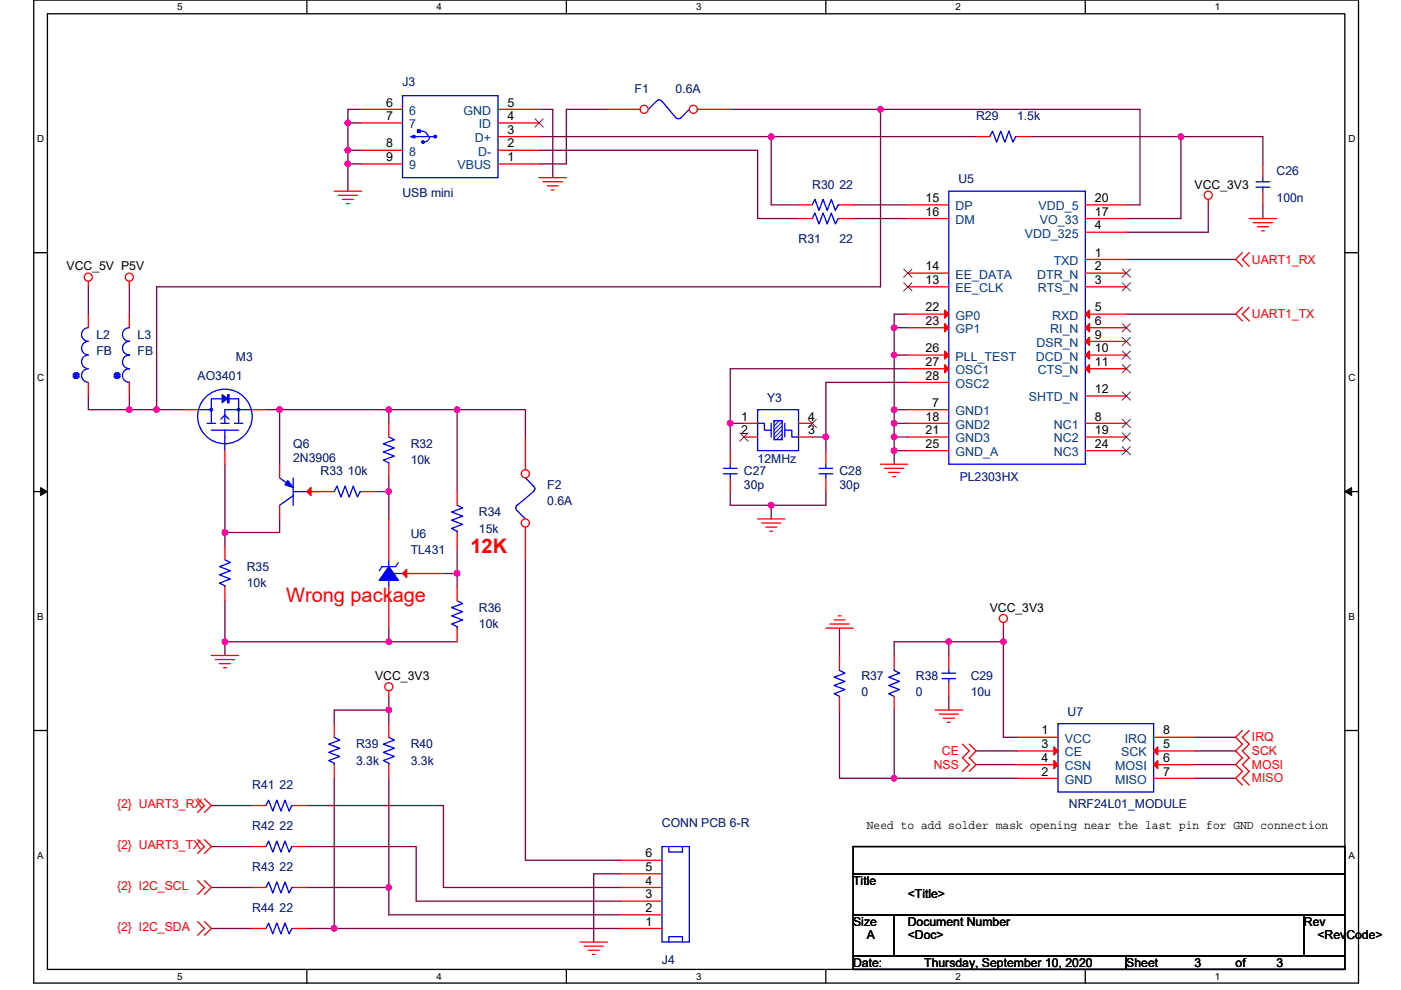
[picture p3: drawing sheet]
<svg xmlns="http://www.w3.org/2000/svg" width="297mm" height="210mm" viewBox="0 0 297 210" stroke-linecap="round" stroke-linejoin="round" font-family="sans-serif">
<path d="M7.2 0h280.8v208.5h-280.8zM10.1 2.9h275v202.7h-275z" fill="none" stroke="#000" stroke-width=".28"/>
<g fill="#fff">
<path d="M37.5 .3h1.2v2.3h-1.2z"/>
<path d="M37.5 205.9h1.2v2.3h-1.2z"/>
</g>
<path d="M65.1 0v2.9M65.1 205.6v2.9" fill="none" stroke="#000" stroke-width=".28"/>
<g fill="#fff">
<path d="M92.6 .3h1.1v2.3h-1.1z"/>
<path d="M92.6 205.9h1.1v2.3h-1.1z"/>
</g>
<path d="M120.1 0v2.9M120.1 205.6v2.9" fill="none" stroke="#000" stroke-width=".28"/>
<g fill="#fff">
<path d="M147.6 .3h1.1v2.3h-1.1z"/>
<path d="M147.6 205.9h1.1v2.3h-1.1z"/>
</g>
<path d="M175.1 0v2.9M175.1 205.6v2.9" fill="none" stroke="#000" stroke-width=".28"/>
<g fill="#fff">
<path d="M202.6 .3h1.1v2.3h-1.1z"/>
<path d="M202.6 205.9h1.1v2.3h-1.1z"/>
</g>
<path d="M230.1 0v2.9M230.1 205.6v2.9" fill="none" stroke="#000" stroke-width=".28"/>
<g fill="#fff">
<path d="M257.6 .3h1.2v2.3h-1.2z"/>
<path d="M257.6 205.9h1.2v2.3h-1.2z"/>
<path d="M7.9 28.3h1.5v2.3h-1.5z"/>
<path d="M285.9 28.3h1.5v2.3h-1.5z"/>
<path d="M7.9 78.9h1.5v2.3h-1.5z"/>
<path d="M285.9 78.9h1.5v2.3h-1.5z"/>
</g>
<path d="M7.2 53.6h2.9M285.1 53.6h2.9" fill="none" stroke="#000" stroke-width=".28"/>
<g fill="#fff">
<path d="M7.9 129.6h1.4v2.3h-1.4z"/>
<path d="M285.9 129.6h1.3v2.3h-1.3z"/>
</g>
<path d="M7.2 104.3h2.9M285.1 104.3h2.9" fill="none" stroke="#000" stroke-width=".28"/>
<path d="M8.6 103.4l1.5 .9-1.5 .8zM285.1 104.3l1.5-.9v1.7z" fill="#000" stroke="#000" stroke-width=".21"/>
<g fill="#fff">
<path d="M7.9 180.3h1.4v2.3h-1.4z"/>
<path d="M285.9 180.3h1.4v2.3h-1.4z"/>
</g>
<path d="M7.2 154.9h2.9M285.1 154.9h2.9M180.9 179.6h104.2v5.7h-104.2zM180.9 185.3h104.2v8.7h-104.2zM180.9 194h8.7v8.7h-8.7zM189.6 194h86.9v8.7h-86.9zM276.5 194h8.6v8.7h-8.6zM180.9 202.7h57.9v2.9h-57.9zM238.8 202.7h46.3v2.9h-46.3z" fill="none" stroke="#000" stroke-width=".28"/>
<g fill="none" stroke="#800040" stroke-width=".28">
<path d="M73.8 26.1v5.8M73.8 26.1h2.8M73.8 31.9v2.9M73.8 34.8v5.8M73.8 31.9h2.8M73.8 34.8h2.8M76.6 23.2h-2.8v2.9M114.3 23.2h2.9v14.5M114.3 29h49.2M114.3 31.9h46.3v14.5h8.7M128.8 23.2h-8.7v11.6h-5.8M154.8 23.2h31.9"/>
<path d="M163.5 29v14.5h5.8M163.5 29h43.4M186.7 23.2h55v20.3h-2.9M186.7 23.2v37.6h-153.5v26.1M218.5 29h31.9M250.4 29h17.4v5.8M250.4 29v17.4h-11.6M180.9 43.5h11.6M180.9 46.4h11.6M238.8 55h23.2M256.2 43.5v5.8h-17.4M267.8 43.5v2.9"/>
<path d="M18.7 60.8v5.8M27.4 60.8v5.8M189.6 69.5v5.8M189.6 75.3v11.6M189.6 69.5h2.9M189.6 75.3h2.9M192.5 66.6h-2.9v2.9M192.5 78.2h-37.7v11.6M238.8 66.6h23.2M18.7 84v2.9h8.7M27.4 86.9h5.8M27.4 84v2.9"/>
<path d="M33.2 86.9h5.8M47.7 98.5v14.4M56.4 86.9h2.9M59.3 86.9v11.6M59.3 86.9h23.1M82.4 86.9h14.5M82.4 86.9v2.9M96.9 86.9v17.4M96.9 86.9h14.5v5.8M154.8 89.8h2.9M154.8 89.8v5.8M172.2 92.7h2.9"/>
<path d="M175.1 92.7v2.9M189.6 89.8v2.9M189.6 92.7v2.9M189.6 95.6v2.9M189.6 86.9h2.9M189.6 89.8h2.9M189.6 92.7h2.9M189.6 95.6h2.9M189.6 86.9v2.9M192.5 81.1h-17.4v11.6M47.7 112.9v2.9M59.3 110.1v2.8h-11.6"/>
<path d="M65.1 104.3h2.9M79.5 104.3h2.9v5.8M82.4 101.4v2.9M96.9 115.8v5.8M111.4 118.7v63.8h20.3M154.8 104.3v2.9h8.7M163.5 107.2v2.9M175.1 104.3v2.9h-11.6M47.7 136.1h34.7M47.7 127.4v8.7M47.7 136.1v2.9M82.4 133.2v2.9h14.5"/>
<path d="M94 121.6h2.9M96.9 121.6v2.9M178 133.2v5.8M201.2 136.1h-11.6v2.9M201.2 136.1v2.9M201.2 136.1h11.5M212.7 133.2v2.9M212.7 136.1v20.3h2.9M82.4 150.6h-11.5v2.9M82.4 150.6v2.9M82.4 147.7v2.9M178 150.6v14.5h11.6"/>
<path d="M189.6 150.6v14.5M201.2 147.7v2.9M206.9 159.3h8.7M253.3 156.4h8.7M253.3 159.3h8.7M44.8 170.9h8.7M44.8 179.6h8.7M65.1 170.9h28.9v17.3h37.7M65.1 179.6h23.1v11.5h43.5M70.9 165.1v31.8M82.4 165.1v23.1M189.6 165.1h26"/>
<path d="M206.9 162.2h8.7M253.3 162.2h8.7M253.3 165.1h8.7M44.8 188.2h8.7M44.8 196.9h8.7M65.1 188.2h17.3M65.1 196.9h5.8M70.9 196.9h60.8M82.4 188.2v5.8h49.3M131.7 185.3h-5.8v14.5"/>
</g>
<g fill="#f0f" stroke="#f0f" stroke-width=".28">
<circle cx="212.7" cy="136.1" r=".57"/>
<circle cx="201.1" cy="136.1" r=".57"/>
<circle cx="189.6" cy="165.1" r=".57"/>
<circle cx="250.4" cy="29" r=".57"/>
<circle cx="189.6" cy="69.5" r=".57"/>
<circle cx="189.6" cy="86.9" r=".57"/>
<circle cx="189.6" cy="75.3" r=".57"/>
<circle cx="154.8" cy="89.8" r=".57"/>
<circle cx="175.1" cy="92.7" r=".57"/>
<circle cx="189.6" cy="89.8" r=".57"/>
<circle cx="189.6" cy="95.6" r=".57"/>
<circle cx="189.6" cy="92.7" r=".57"/>
<circle cx="163.5" cy="107.1" r=".57"/>
<circle cx="73.7" cy="31.9" r=".57"/>
<circle cx="73.7" cy="26.1" r=".57"/>
<circle cx="73.7" cy="34.8" r=".57"/>
<circle cx="163.5" cy="29" r=".57"/>
<circle cx="82.4" cy="150.6" r=".57"/>
<circle cx="82.4" cy="188.2" r=".57"/>
<circle cx="70.8" cy="196.9" r=".57"/>
<circle cx="27.4" cy="86.9" r=".57"/>
<circle cx="96.9" cy="121.6" r=".57"/>
<circle cx="96.9" cy="86.9" r=".57"/>
<circle cx="82.4" cy="86.9" r=".57"/>
<circle cx="59.3" cy="86.9" r=".57"/>
<circle cx="47.7" cy="112.9" r=".57"/>
<circle cx="82.4" cy="136.1" r=".57"/>
<circle cx="47.7" cy="136.1" r=".57"/>
<circle cx="82.4" cy="104.3" r=".57"/>
<circle cx="33.2" cy="86.9" r=".57"/>
<circle cx="186.7" cy="23.2" r=".57"/>
</g>
<g fill="none" stroke="#f00" stroke-width=".28">
<path d="M114.3 37.7h5.8M115.2 38.5h4M116 39.4h2.3M18.7 59.7v1.1M27.4 59.7v1.1M70.9 40.6h5.7M71.7 41.4h4.1M72.6 42.3h2.3M73.5 43.2h.5M116.9 40.3h.6M256.2 42.3v1.2M263.4 53.6l-1.4 1.4 1.4 1.5"/>
<path d="M264.9 53.6l-1.5 1.4 1.5 1.5M264.9 46.4h5.8M265.7 47.2h4.1M266.6 48.1h2.3M267.5 49h.6M263.4 65.2l-1.4 1.4 1.4 1.5M264.9 65.2l-1.5 1.4 1.5 1.5M186.7 98.5h5.8M187.6 99.3h4M160.6 110.1h5.8M161.5 110.9h4M162.4 111.8h2.3"/>
<path d="M163.2 112.7h.6M188.4 100.2h2.3M189.3 101.1h.6M44.8 139h5.8M45.7 139.9h4M175.1 133.2h5.8M176 132.4h4M176.8 131.5h2.4M177.7 130.6h.6M212.7 132.1v1.1M46.5 140.8h2.3M47.4 141.6h.6"/>
<path d="M82.4 146.5v1.2M198.3 150.6h5.8M199.1 151.5h4.1M200 152.3h2.3M200.9 153.2h.5M204.1 157.8l1.4 1.5-1.4 1.4 1.4 1.5-1.4 1.4M205.5 157.8l1.4 1.5-1.4 1.4 1.4 1.5-1.4 1.4M263.4 154.9l-1.4 1.5 1.4 1.4-1.4 1.5 1.4 1.4-1.4 1.5 1.4 1.4-1.4 1.5 1.4 1.4M264.9 154.9l-1.5 1.5 1.5 1.4-1.5 1.5 1.5 1.4-1.5 1.5 1.5 1.4-1.5 1.5 1.5 1.4M41.9 178.1l1.4 1.5-1.4 1.4M41.9 169.4l1.4 1.5-1.4 1.4M43.3 178.1l1.5 1.5-1.5 1.4"/>
<path d="M43.3 169.4l1.5 1.5-1.5 1.4M41.9 186.8l1.4 1.4-1.4 1.5M41.9 195.5l1.4 1.4-1.4 1.5M43.3 186.8l1.5 1.4-1.5 1.5M43.3 195.5l1.5 1.4-1.5 1.5M123 199.8h5.8M123.8 200.7h4.1M124.7 201.5h2.3M125.6 202.4h.6"/>
<circle cx="18.7" cy="58.8" r=".86"/>
<circle cx="27.4" cy="58.8" r=".86"/>
<circle cx="256.2" cy="41.4" r=".86"/>
<circle cx="212.7" cy="131.2" r=".86"/>
<circle cx="82.4" cy="145.7" r=".86"/>
</g>
<path d="M109.6 107.1l-.2 .6 .2 .6M109.7 108.3l1.7 1.8M111.4 101.4l1.7 1.7M113.1 103.1a.57 .57 0 0 1 .3 .6 .57 .57 0 0 1-.3 .5M113.1 104.3l-3.4 2.9" fill="none" stroke="#00f" stroke-width=".28"/>
<circle cx="111.4" cy="110.9" r=".86" fill="#fff" stroke="#f00" stroke-width=".28"/>
<path d="M111.4 111.8v6.9" fill="none" stroke="#f00" stroke-width=".28"/>
<circle cx="111.4" cy="100.5" r=".86" fill="#fff" stroke="#f00" stroke-width=".28"/>
<g fill="none" stroke="#f00" stroke-width=".28">
<path d="M169.3 46.4h2.9M178 46.4h2.9M39 86.9h2.9M47.7 95.6v2.9M53.5 86.9h2.9M111.4 92.7v6.9M96.9 124.5v2.9M96.9 133.2v2.9M70.9 153.5v2.9M82.4 153.5v2.9M215.6 156.4h8.7M215.6 159.3h8.7"/>
<path d="M244.6 159.3h8.7M244.6 156.4h8.7M70.9 162.2v2.9M82.4 162.2v2.9M215.6 165.1h8.7M215.6 162.2h8.7M244.6 162.2h8.7M244.6 165.1h8.7"/>
</g>
<g fill="none" stroke="#00f" stroke-width=".28">
<path d="M172.2 46.4l.6-1.2 .8 2.3 .9-2.3 .9 2.3 .9-2.3 .8 2.3 .6-1.1h.3M41.9 86.9h2.9v2.9M43.9 89.8h1.8M44.8 91.2h5.8M44.8 86.6v-2h5.8v2.3M46.8 88.9l.9-.8 .9 .8M46.8 89.8h1.8M47.7 91.2v4.4M48.3 83.7h.3v1.7h-.3zM49.7 89.8h1.8M50.6 86.9v2.9M50.6 86.9h-2.9v2.9"/>
<path d="M50.6 86.9h2.9M160.6 86.9h8.7v8.7h-8.7zM96.9 127.4l1.2 .6-2.3 .9 2.3 .9-2.3 .8 2.3 .9-2.3 .9 1.1 .5v.3M70.9 156.4l1.1 .6-2.3 .8 2.3 .9-2.3 .9 2.3 .8-2.3 .9 1.2 .6v.3M82.4 156.4l1.2 .6-2.3 .8 2.3 .9-2.3 .9 2.3 .8-2.3 .9 1.1 .6v.3M224.3 153.5h20.3v14.5h-20.3z"/>
<circle cx="44.8" cy="86.9" r=".28"/>
<circle cx="47.7" cy="88.3" r="5.8"/>
<circle cx="50.6" cy="86.9" r=".28"/>
</g>
<path d="M47.1 83.7l1.2 .9-1.2 .8z" fill-rule="evenodd" fill="#00f" stroke="#00f" stroke-width=".28"/>
<g fill="#f00" stroke="#f00" stroke-width=".28">
<path d="M223.5 158.4l.8 .9-.8 .8z"/>
<path d="M223.5 161.3l.8 .9-.8 .8z"/>
<path d="M244.6 159.3l.9-.9v1.7z"/>
<path d="M244.6 162.2l.9-.9v1.7z"/>
</g>
<path d="M164.1 89.2h1.7v4.1h-1.7z" fill="#fff"/>
<g fill="#00f" stroke="#00f" stroke-width=".28">
<path d="M82.4 120.2l2.1 2.9h-4.1z"/>
<path d="M164.1 89.2h1.7v4.1h-1.7z" fill-rule="evenodd"/>
<path d="M87.1 29l.8-.3v.6z" fill-rule="evenodd"/>
<path d="M88.5 27.5h.6v.6h-.6z" fill-rule="evenodd"/>
<circle cx="89.7" cy="30.1" r=".29"/>
<circle cx="92.3" cy="29" r=".28"/>
</g>
<g fill="none" stroke="#00f" stroke-width=".28">
<path d="M85.3 20.3h20.3v17.4h-20.3zM87.6 29h4.7M89.1 27.8h.3a1.45 1.45 0 0 1 1.4 1.1M91.1 29a1.17 1.17 0 0 1-1.1 1.1M139.2 21.5l-1.7 1.7M139.2 21.5l.6-.3 .5 .3M140.4 21.5l2.9 3.4M146.2 23.2l-2 1.9-.4 .1-.6-.3M209.8 29l.6-1.2 .9 2.3 .9-2.3 .8 2.3 .9-2.3 .9 2.3 .5-1.1h.3M266.3 39.7h2.9M266.3 38.5h2.9M267.8 37.7v.8"/>
<path d="M267.8 39.7v.9M172.2 43.5l.6-1.2 .8 2.3 .9-2.3 .9 2.3 .9-2.3 .8 2.3 .6-1.1h.3M201.2 40.6h28.9v57.9h-28.9zM15.9 79.1l.5 1.1M16.4 79.1l.3 .3M16.4 79.1l-.5 1.1M16.4 79.1h-.5l-.3 .3M16.7 79.9l-.3 .3h-.5M16.7 79.4v.5M16.7 79.4l-1.1 .5M16.7 79.9l-1.1-.5v.5l.3 .3M18.7 78.2a1.44 1.44 0 0 0-1.4 1.5 1.44 1.44 0 0 0 1.4 1.4"/>
<path d="M18.7 69.5a1.44 1.44 0 0 0-1.4 1.5 1.44 1.44 0 0 0 1.4 1.4 1.45 1.45 0 0 0-1.4 1.4 1.45 1.45 0 0 0 1.4 1.5M18.7 75.3a1.44 1.44 0 0 0-1.4 1.5 1.44 1.44 0 0 0 1.4 1.4M24.5 79.1l.6 1.1M25.1 79.1l.3 .3M25.1 79.1l-.6 1.1M25.1 79.1h-.6l-.3 .3M25.4 79.9l-.3 .3h-.6M25.4 79.4v.5M25.4 79.9l-1.2-.5v.5l.3 .3M25.4 79.4l-1.2 .5M27.4 78.2a1.44 1.44 0 0 0-1.4 1.5 1.44 1.44 0 0 0 1.4 1.4M27.4 69.5a1.44 1.44 0 0 0-1.4 1.5 1.44 1.44 0 0 0 1.4 1.4 1.44 1.44 0 0 0-1.4 1.5 1.44 1.44 0 0 0 1.4 1.4"/>
<path d="M27.4 75.3a1.44 1.44 0 0 0-1.4 1.5 1.44 1.44 0 0 0 1.4 1.4M82.4 92.7l1.2 .6-2.3 .8 2.3 .9-2.3 .9 2.3 .8-2.3 .9 1.1 .6v.3M160.6 89.8h1.5v1.4h1.4M163.5 89.8v2.9M166.4 89.8v2.9M166.4 91.2h1.5v1.5h1.4M47.7 118.7l1.1 .6-2.3 .9 2.3 .9-2.3 .8 2.3 .9-2.3 .9 1.2 .5v.3M70.9 104.3l.5-1.2 .9 2.3 .9-2.3 .8 2.3 .9-2.3 .9 2.3 .6-1.1h.2M82.4 118.7v4.4M84.5 119.3l-.6 .9h-2.9l-.6 .9M96.9 107.2l1.2 .5-2.3 .9 2.3 .9-2.3 .8 2.3 .9-2.3 .9 1.1 .6v.2M85.3 121.6h-2.9v2.9"/>
<path d="M189.6 141.9v.3l1.1 .6-2.3 .8 2.3 .9-2.3 .9 2.3 .9-2.3 .8 1.2 .6M199.7 143.9h2.9M199.7 142.8h2.9M201.2 141.9v.9M201.2 143.9v.9M56.4 179.6l.6-1.2 .8 2.3 .9-2.3 .9 2.3 .8-2.3 .9 2.3 .6-1.1h.3M56.4 170.9l.6-1.2 .8 2.3 .9-2.3 .9 2.3 .8-2.3 .9 2.3 .6-1.1h.3M140.4 179.6h5.8v20.2h-5.8zM141.8 179.6v1.1h2.9v-1.1M56.4 196.9l.6-1.1 .8 2.3 .9-2.3 .9 2.3 .8-2.3 .9 2.3 .6-1.2h.3M56.4 188.2l.6-1.1 .8 2.3 .9-2.3 .9 2.3 .8-2.3 .9 2.3 .6-1.2h.3M141.8 199.8v-1.1h2.9v1.1"/>
</g>
<g fill="none" stroke="#f00" stroke-width=".28">
<path d="M76.6 23.2h8.7M76.6 26.1h8.7M76.6 31.9h8.7M76.6 34.8h8.7M105.6 34.8h8.7M105.6 31.9h8.7M105.6 29h8.7M105.6 26.1h8.7M105.6 23.2h8.7M206.9 29h2.9M215.6 29h2.9M267.8 34.8v2.9"/>
<path d="M169.3 43.5h2.9M178 43.5h2.9M192.5 57.9h8.7M192.5 43.5h8.7M192.5 46.4h8.7M230.1 55h8.7M230.1 57.9h8.7M230.1 49.3h8.7M230.1 46.4h8.7M230.1 43.5h8.7M267.8 40.6v2.9M18.7 66.6v2.9"/>
<path d="M27.4 66.6v2.9M192.5 60.8h8.7M192.5 66.6h8.7M192.5 69.5h8.7M192.5 75.3h8.7M192.5 78.2h8.7M230.1 60.8h8.7M230.1 66.6h8.7M230.1 69.5h8.7M230.1 72.4h8.7M230.1 75.3h8.7M230.1 78.2h8.7"/>
<path d="M18.7 81.1v2.9M27.4 81.1v2.9M82.4 89.8v2.9M82.4 98.5v2.9M157.7 89.8h2.9M157.7 92.7h2.9M169.3 92.7h2.9M169.3 89.8h2.9M192.5 86.9h8.7M192.5 89.8h8.7M192.5 92.7h8.7M192.5 95.6h8.7"/>
<path d="M192.5 81.1h8.7M230.1 89.8h8.7M230.1 84h8.7M230.1 92.7h8.7M230.1 95.6h8.7M47.7 115.8v2.9M68 104.3h2.9M76.6 104.3h2.9M82.4 110.1v8.6M96.9 104.3v2.9M96.9 112.9v2.9M47.7 124.5v2.9"/>
<path d="M82.4 124.5v8.7M85.3 121.6h8.7M189.6 139v2.9M201.2 139v2.9M189.6 147.7v2.9M201.2 144.8v2.9M53.5 179.6h2.9M53.5 170.9h2.9M62.2 179.6h2.9M62.2 170.9h2.9M53.5 196.9h2.9M53.5 188.2h2.9"/>
<path d="M62.2 196.9h2.9M62.2 188.2h2.9M131.7 196.9h8.7M131.7 194h8.7M131.7 191.1h8.7M131.7 188.2h8.7M131.7 185.3h8.7M131.7 182.5h8.7"/>
</g>
<g fill="none" stroke="#804000" stroke-width=".21">
<path d="M113.4 25.2l1.8 1.8M115.2 25.2l-1.8 1.8M191.6 60l1.8 1.7M191.6 57.1l1.8 1.7M193.3 60l-1.7 1.7M193.3 57.1l-1.7 1.7M237.9 57.1l1.8 1.7M237.9 60l1.8 1.7M239.7 57.1l-1.8 1.7M239.7 60l-1.8 1.7M237.9 68.6l1.8 1.8M237.9 71.5l1.8 1.8"/>
<path d="M237.9 74.4l1.8 1.8M237.9 77.3l1.8 1.8M239.7 68.6l-1.8 1.8M239.7 71.5l-1.8 1.8M239.7 74.4l-1.8 1.8M239.7 77.3l-1.8 1.8M156.9 91.8l1.7 1.8M158.6 91.8l-1.8 1.8M171.3 88.9l1.8 1.8M173.1 88.9l-1.8 1.8M237.9 88.9l1.8 1.8M237.9 83.1l1.8 1.8"/>
<path d="M237.9 91.8l1.8 1.8M237.9 94.7l1.8 1.8M239.7 88.9l-1.8 1.8M239.7 83.1l-1.8 1.8M239.7 91.8l-1.8 1.8M239.7 94.7l-1.8 1.8"/>
</g>
<g fill="#f00" stroke="#f00" stroke-width=".28">
<path d="M230.1 66.6l.9-.8v1.7z"/>
<path d="M230.1 69.5l.9-.9v1.8z"/>
<path d="M230.1 72.4l.9-.9v1.8z"/>
<path d="M230.1 75.3l.9-.9v1.8z"/>
<path d="M230.1 78.2l.9-.9v1.8z"/>
<path d="M200.3 65.8l.9 .8-.9 .9z"/>
<path d="M200.3 68.6l.9 .9-.9 .9z"/>
<path d="M200.3 74.4l.9 .9-.9 .9z"/>
<path d="M200.3 77.3l.9 .9-.9 .9z"/>
<path d="M85.3 121.6l.9-.8v1.7z"/>
</g>
<circle cx="147" cy="23.2" r=".86" fill="#fff" stroke="#f00" stroke-width=".28"/>
<path d="M147.9 23.2h6.9" fill="none" stroke="#f00" stroke-width=".28"/>
<circle cx="136.6" cy="23.2" r=".86" fill="#fff" stroke="#f00" stroke-width=".28"/>
<path d="M128.8 23.2h6.9M59.3 98.5v2.9M154.8 95.6v2.9M175.1 95.6v2.9M59.3 107.2v2.9M65.1 104.3h2.9M154.8 101.4v2.9M175.1 101.4v2.9M178 139v2.9M178 147.7v2.9" fill="none" stroke="#f00" stroke-width=".28"/>
<g fill="none" stroke="#00f" stroke-width=".28">
<path d="M153.4 99.3h2.9M154.8 98.5v.8M173.6 99.3h2.9M175.1 98.5v.8M59.3 101.4l2.9 2M62.2 105.1l-2.9 2.1M62.2 101.4v5.8M62.2 104.3h2.9M153.4 100.5h2.9M154.8 100.5v.9M173.6 100.5h2.9M175.1 100.5v.9"/>
<path d="M178 141.9v.3l1.2 .6-2.4 .8 2.4 .9-2.4 .9 2.4 .9-2.4 .8 1.2 .6"/>
</g>
<path d="M61 102l1.2 1.4-1.8-.6z" fill="#00f" stroke="#00f" stroke-width=".28"/>
<path d="M65.1 104.3l.8-.9v1.7z" fill="#f00" stroke="#f00" stroke-width=".28"/>
<g fill="#f0f" stroke="#f0f" stroke-width=".28">
<circle cx="212.7" cy="136.1" r=".57"/>
<circle cx="201.1" cy="136.1" r=".57"/>
<circle cx="189.6" cy="165.1" r=".57"/>
<circle cx="250.4" cy="29" r=".57"/>
<circle cx="189.6" cy="69.5" r=".57"/>
<circle cx="189.6" cy="86.9" r=".57"/>
<circle cx="189.6" cy="75.3" r=".57"/>
<circle cx="154.8" cy="89.8" r=".57"/>
<circle cx="175.1" cy="92.7" r=".57"/>
<circle cx="189.6" cy="89.8" r=".57"/>
<circle cx="189.6" cy="95.6" r=".57"/>
<circle cx="189.6" cy="92.7" r=".57"/>
<circle cx="163.5" cy="107.1" r=".57"/>
<circle cx="73.7" cy="31.9" r=".57"/>
<circle cx="73.7" cy="26.1" r=".57"/>
<circle cx="73.7" cy="34.8" r=".57"/>
<circle cx="163.5" cy="29" r=".57"/>
<circle cx="82.4" cy="150.6" r=".57"/>
<circle cx="82.4" cy="188.2" r=".57"/>
<circle cx="70.8" cy="196.9" r=".57"/>
<circle cx="27.4" cy="86.9" r=".57"/>
<circle cx="96.9" cy="121.6" r=".57"/>
<circle cx="96.9" cy="86.9" r=".57"/>
<circle cx="82.4" cy="86.9" r=".57"/>
<circle cx="59.3" cy="86.9" r=".57"/>
<circle cx="47.7" cy="112.9" r=".57"/>
<circle cx="82.4" cy="136.1" r=".57"/>
<circle cx="47.7" cy="136.1" r=".57"/>
<circle cx="82.4" cy="104.3" r=".57"/>
<circle cx="33.2" cy="86.9" r=".57"/>
<circle cx="186.7" cy="23.2" r=".57"/>
</g>
<g font-size="4.2" fill="#f00">
<text x="99.8" y="117.4">12K</text>
<text x="60.7" y="127.7">Wrong package</text>
</g>
<g font-size="2.6">
<text x="81.8" y="22.6">6</text>
<text x="107.6" y="22.6">5</text>
<text x="81.8" y="25.5">7</text>
<text x="107.6" y="25.5">4</text>
<text x="107.6" y="28.4">3</text>
<text x="81.8" y="31.3">8</text>
<text x="81.8" y="34.2">9</text>
<text x="107.6" y="34.2">1</text>
<text x="107.6" y="31.3">2</text>
<text x="253.3" y="40">VCC_3V3</text>
<text x="196.2" y="42.9">15</text>
<text x="196.2" y="45.8">16</text>
<text x="232.2" y="42.9">20</text>
<text x="232.2" y="45.8">17</text>
<text x="232.2" y="48.7">4</text>
<text x="14.1" y="57.4">VCC_5V P5V</text>
<text x="196.2" y="57.3">14</text>
<text x="232.2" y="57.3">2</text>
<text x="232.2" y="54.4">1</text>
<text x="196.2" y="60.2">13</text>
<text x="232.2" y="60.2">3</text>
<text x="196.2" y="66">22</text>
<text x="196.2" y="68.9">23</text>
<text x="232.2" y="71.8">9</text>
<text x="232.2" y="66">5</text>
<text x="232.2" y="68.9">6</text>
<text x="196.2" y="74.7">26</text>
<text x="196.2" y="77.6">27</text>
<text x="232.2" y="74.7">10</text>
<text x="232.2" y="77.6">11</text>
<text x="196.2" y="80.5">28</text>
<text x="232.2" y="83.4">12</text>
<text x="157.1" y="89.2">1</text>
<text x="171.3" y="89.2">4</text>
<text x="196.2" y="89.2">18</text>
<text x="197.7" y="86.3">7</text>
<text x="232.2" y="89.2">8</text>
<text x="157.1" y="92.1">2</text>
<text x="171.3" y="92.1">3</text>
<text x="196.2" y="92.1">21</text>
<text x="196.2" y="95">25</text>
<text x="232.2" y="92.1">19</text>
<text x="232.2" y="95">24</text>
<text x="209.8" y="129.8">VCC_3V3</text>
<text x="79.5" y="144.2">VCC_3V3</text>
<text x="220.8" y="155.8">1</text>
<text x="246.6" y="155.8">8</text>
<text x="220.8" y="158.7">3</text>
<text x="220.8" y="161.6">4</text>
<text x="246.6" y="161.6">6</text>
<text x="246.6" y="158.7">5</text>
<text x="220.8" y="164.5">2</text>
<text x="246.6" y="164.5">7</text>
<text x="183.8" y="175.9">Need to add solder mask opening near the last pin for GND connection</text>
<text x="136.9" y="184.7">5</text>
<text x="136.9" y="181.9">6</text>
<text x="136.9" y="190.5">3</text>
<text x="136.9" y="187.6">4</text>
<text x="180.9" y="187.7">Title</text>
<text x="192.5" y="190.6">&lt;Title&gt;</text>
<text x="136.9" y="196.3">1</text>
<text x="136.9" y="193.4">2</text>
<text x="180.9" y="196.4">Size</text>
<text x="192.5" y="196.4">Document Number</text>
<text x="276.5" y="196.4">Rev</text>
<text x="183.8" y="199.3">A</text>
<text x="192.5" y="199.3">&lt;Doc&gt;</text>
<text x="279.3" y="199.3">&lt;RevCode&gt;</text>
<text x="180.9" y="205">Date:</text>
<text x="196" y="205">Thursday, September 10, 2020</text>
<text x="238.8" y="205">Sheet</text>
<text x="253.3" y="205">3</text>
<text x="262" y="205">of</text>
<text x="270.7" y="205">3</text>
</g>
<g font-size="2.6" fill="#000080">
<text x="85.3" y="18.3">J3</text>
<text x="134.6" y="19.7">F1</text>
<text x="143.3" y="19.7">0.6A</text>
<text x="206.9" y="25.5">R29</text>
<text x="215.6" y="25.5">1.5k</text>
<text x="85.3" y="41.7">USB mini</text>
<text x="172.2" y="40">R30 22</text>
<text x="203.2" y="38.8">U5</text>
<text x="270.7" y="37.1">C26</text>
<text x="270.7" y="42.9">100n</text>
<text x="169.3" y="51.6">R31</text>
<text x="178" y="51.6">22</text>
<text x="20.5" y="71.8">L2</text>
<text x="29.2" y="71.8">L3</text>
<text x="20.5" y="75.3">FB</text>
<text x="29.2" y="75.3">FB</text>
<text x="50" y="76.5">M3</text>
<text x="41.9" y="80.5">AO3401</text>
<text x="162.6" y="85.2">Y3</text>
<text x="62.2" y="95">Q6</text>
<text x="87.1" y="95">R32</text>
<text x="62.2" y="97.9">2N3906</text>
<text x="68" y="100.8">R33 10k</text>
<text x="87.1" y="98.5">10k</text>
<text x="157.7" y="100.8">C27</text>
<text x="160.6" y="98.2">12MHz</text>
<text x="178" y="100.8">C28</text>
<text x="203.5" y="102">PL2303HX</text>
<text x="116" y="103.7">F2</text>
<text x="116" y="107.2">0.6A</text>
<text x="157.7" y="103.7">30p</text>
<text x="178" y="103.7">30p</text>
<text x="101.6" y="109.5">R34</text>
<text x="101.6" y="113">15k</text>
<text x="87.1" y="114.1">U6</text>
<text x="87.1" y="117.6">TL431</text>
<text x="52.3" y="121.1">R35</text>
<text x="52.3" y="124.5">10k</text>
<text x="101.6" y="129.8">R36</text>
<text x="101.6" y="133.2">10k</text>
<text x="182.6" y="144.2">R37</text>
<text x="182.6" y="147.7">0</text>
<text x="194.2" y="144.2">R38</text>
<text x="194.2" y="147.7">0</text>
<text x="205.8" y="144.2">C29</text>
<text x="205.8" y="147.7">10u</text>
<text x="226.4" y="151.8">U7</text>
<text x="75.5" y="158.7">R39</text>
<text x="87.1" y="158.7">R40</text>
<text x="53.5" y="167.4">R41 22</text>
<text x="75.5" y="162.2">3.3k</text>
<text x="87.1" y="162.2">3.3k</text>
<text x="226.6" y="171.5">NRF24L01_MODULE</text>
<text x="53.5" y="176.1">R42 22</text>
<text x="140.4" y="175.5">CONN PCB 6-R</text>
<text x="53.5" y="184.8">R43 22</text>
<text x="53.5" y="193.5">R44 22</text>
<text x="140.4" y="204.5">J4</text>
</g>
<g font-size="2.6" fill="#004080">
<text x="86.8" y="24.4">6</text>
<text x="86.8" y="27.2">7</text>
<text x="98.3" y="24.4">GND</text>
<text x="101.5" y="27.2">ID</text>
<text x="86.8" y="33">8</text>
<text x="86.8" y="35.9">9</text>
<text x="97" y="35.9">VBUS</text>
<text x="100.7" y="30.1">D+</text>
<text x="101.4" y="33">D-</text>
<text x="202.6" y="44.6">DP</text>
<text x="202.6" y="47.5">DM</text>
<text x="220.2" y="44.6">VDD_5</text>
<text x="220.5" y="47.5">VO_33</text>
<text x="217.3" y="50.4">VDD_325</text>
<text x="202.6" y="59.1">EE_DATA</text>
<text x="219.9" y="59.1">DTR_N</text>
<text x="223.4" y="56.2">TXD</text>
<text x="202.6" y="62">EE_CLK</text>
<text x="220" y="62">RTS_N</text>
<text x="202.6" y="67.8">GP0</text>
<text x="202.6" y="70.7">GP1</text>
<text x="222.7" y="70.7">RI_N</text>
<text x="223.1" y="67.8">RXD</text>
<text x="202.6" y="76.5">PLL_TEST</text>
<text x="219.6" y="76.5">DCD_N</text>
<text x="219.7" y="73.6">DSR_N</text>
<text x="202.6" y="79.4">OSC1</text>
<text x="202.6" y="82.3">OSC2</text>
<text x="220" y="79.4">CTS_N</text>
<text x="202.6" y="88.1">GND1</text>
<text x="218.1" y="85.2">SHTD_N</text>
<text x="202.6" y="91">GND2</text>
<text x="202.6" y="93.9">GND3</text>
<text x="223.4" y="91">NC1</text>
<text x="223.4" y="93.9">NC2</text>
<text x="202.6" y="96.8">GND_A</text>
<text x="223.4" y="96.8">NC3</text>
<text x="225.8" y="157.5">VCC</text>
<text x="225.8" y="160.4">CE</text>
<text x="237.7" y="160.4">SCK</text>
<text x="238.5" y="157.5">IRQ</text>
<text x="225.8" y="166.2">GND</text>
<text x="225.8" y="163.3">CSN</text>
<text x="236.4" y="163.3">MOSI</text>
<text x="236.4" y="166.2">MISO</text>
</g>
<g font-size="2.6" fill="#f00">
<text x="265.4" y="55.9">UART1_RX</text>
<text x="265.4" y="67.5">UART1_TX</text>
<text x="199.7" y="160.2">CE</text>
<text x="265.4" y="160.2">SCK</text>
<text x="265.4" y="157.3">IRQ</text>
<text x="198" y="163.1">NSS</text>
<text x="265.4" y="163.1">MOSI</text>
<text x="265.4" y="165.9">MISO</text>
<text x="24.8" y="171.4">{2} UART3_RX</text>
<text x="24.8" y="180.1">{2} UART3_TX</text>
<text x="24.8" y="188.8">{2} I2C_SCL</text>
<text x="24.8" y="197.5">{2} I2C_SDA</text>
</g>
<g font-size="2.1">
<text x="37.5" y="2.2">5</text>
<text x="92.6" y="2.2">4</text>
<text x="147.6" y="2.2">3</text>
<text x="202.6" y="2.2">2</text>
<text x="257.6" y="2.2">1</text>
<text x="7.9" y="30.1">D</text>
<text x="285.9" y="30.1">D</text>
<text x="7.9" y="80.8">C</text>
<text x="285.9" y="80.8">C</text>
<text x="7.9" y="131.4">B</text>
<text x="285.9" y="131.4">B</text>
<text x="7.9" y="182.1">A</text>
<text x="285.9" y="182.1">A</text>
<text x="37.5" y="207.8">5</text>
<text x="92.6" y="207.8">4</text>
<text x="147.6" y="207.8">3</text>
<text x="202.6" y="207.8">2</text>
<text x="257.6" y="207.8">1</text>
</g>
</svg>
